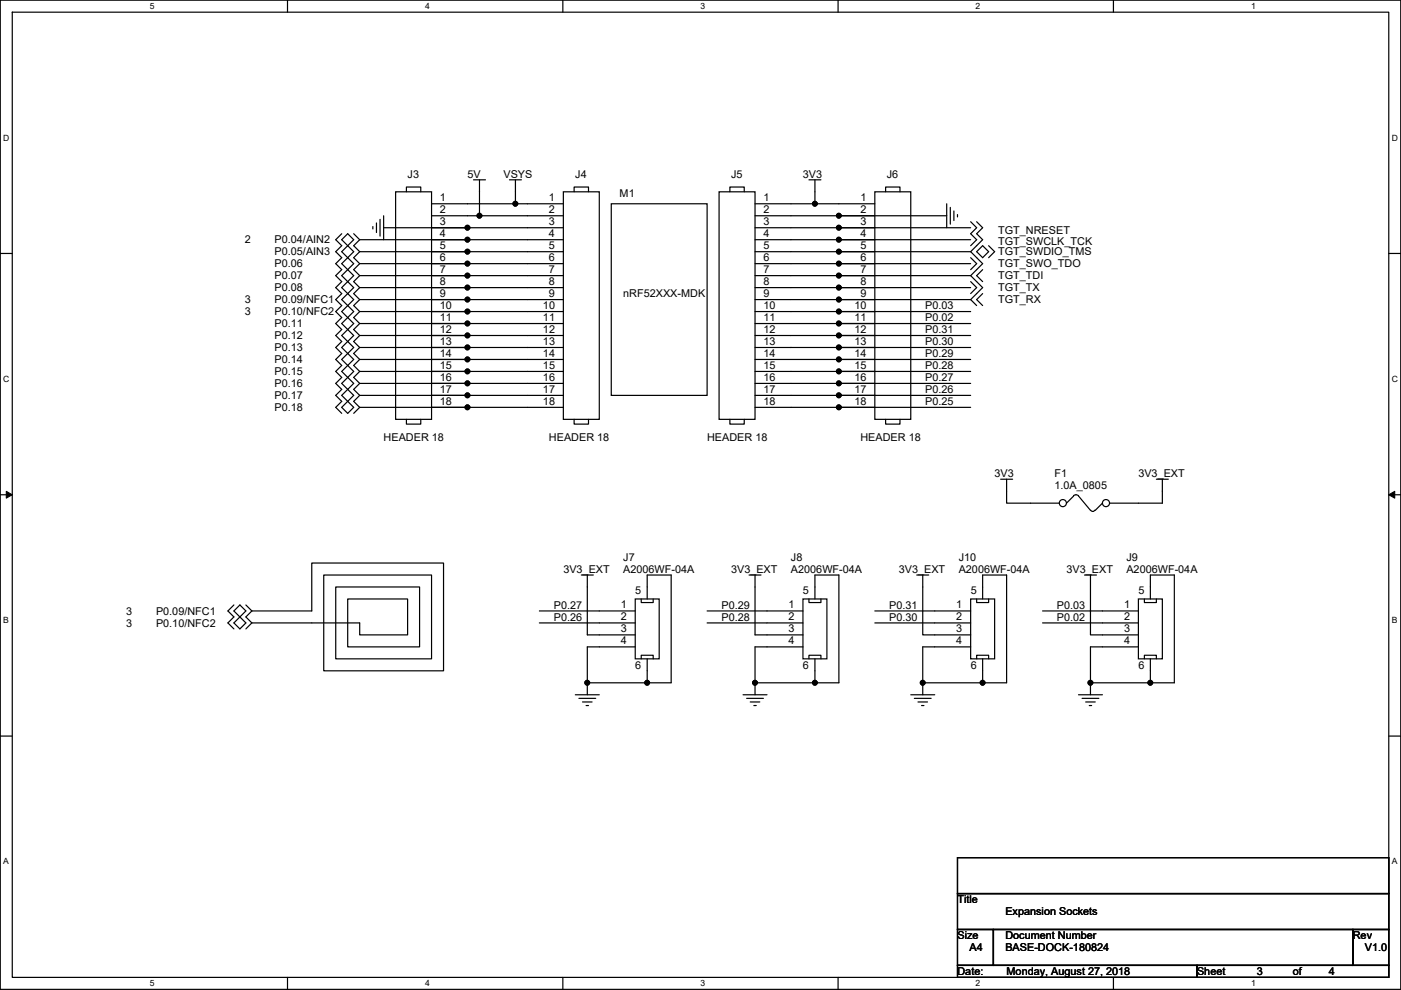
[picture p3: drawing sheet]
<svg xmlns="http://www.w3.org/2000/svg" width="297mm" height="210mm" viewBox="0 0 297 210" stroke-linecap="round" stroke-linejoin="round" font-family="sans-serif">
<path d="M.1 0h296.9v209.8h-296.9zM2.6 2.6h291.8v204.7h-291.8z" fill="none" stroke="#000" stroke-width=".25"/>
<g fill="#fff">
<path d="M31.8 .3h1v2h-1z"/>
<path d="M31.8 207.6h1v2h-1z"/>
</g>
<path d="M61 0v2.6M61 207.3v2.5" fill="none" stroke="#000" stroke-width=".25"/>
<g fill="#fff">
<path d="M90.1 .3h1v2h-1z"/>
<path d="M90.1 207.6h1v2h-1z"/>
</g>
<path d="M119.3 0v2.6M119.3 207.3v2.5" fill="none" stroke="#000" stroke-width=".25"/>
<g fill="#fff">
<path d="M148.5 .3h1v2h-1z"/>
<path d="M148.5 207.6h1v2h-1z"/>
</g>
<path d="M177.7 0v2.6M177.7 207.3v2.5" fill="none" stroke="#000" stroke-width=".25"/>
<g fill="#fff">
<path d="M206.9 .3h1v2h-1z"/>
<path d="M206.9 207.6h1v2h-1z"/>
</g>
<path d="M236.1 0v2.6M236.1 207.3v2.5" fill="none" stroke="#000" stroke-width=".25"/>
<g fill="#fff">
<path d="M265.2 .3h1v2h-1z"/>
<path d="M265.2 207.6h1v2h-1z"/>
<path d="M.7 28.2h1.3v2h-1.3z"/>
<path d="M295.1 28.2h1.3v2h-1.3z"/>
<path d="M.7 79.4h1.3v2h-1.3z"/>
<path d="M295.1 79.4h1.3v2h-1.3z"/>
</g>
<path d="M.1 53.8h2.5M294.4 53.8h2.6" fill="none" stroke="#000" stroke-width=".25"/>
<g fill="#fff">
<path d="M.7 130.5h1.2v2.1h-1.2z"/>
<path d="M295.1 130.5h1.2v2.1h-1.2z"/>
</g>
<path d="M.1 104.9h2.5M294.4 104.9h2.6" fill="none" stroke="#000" stroke-width=".25"/>
<path d="M1.3 104.2l1.3 .7-1.3 .8zM294.4 104.9l1.3-.7v1.5z" fill="#000" stroke="#000" stroke-width=".21"/>
<g fill="#fff">
<path d="M.7 181.7h1.2v2h-1.2z"/>
<path d="M295.1 181.7h1.2v2h-1.2z"/>
</g>
<g fill="none" stroke="#000" stroke-width=".25">
<path d="M100.4 38.1h2.5M101.7 38.1v2.6M108 38.1h2.6M109.3 38.1v2.6M171.5 38.1h2.6M172.8 38.1v2.6M72.5 49.6l-1.3 1.2 1.3 1.3-1.3 1.3 1.3 1.3-1.3 1.2 1.3 1.3-1.3 1.3 1.3 1.2-1.3 1.3 1.3 1.3-1.3 1.2 1.3 1.3-1.3 1.3 1.3 1.3-1.3 1.2 1.3 1.3-1.3 1.3 1.3 1.2-1.3 1.3 1.3 1.3-1.3 1.2 1.3 1.3-1.3 1.3 1.3 1.3-1.3 1.2 1.3 1.3-1.3 1.3 1.3 1.2-1.3 1.3 1.3 1.3M72.5 50.8l1.2-1.2 1.3 1.2-1.3 1.3zM73.7 59.7l1.3 1.3-1.3 1.3M73.7 57.2l1.3 1.3-1.3 1.2M73.7 54.7l1.3 1.2-1.3 1.3M73.7 52.1l1.3 1.3-1.3 1.3"/>
<path d="M73.7 59.7l-1.2 1.3 1.2 1.3M73.7 57.2l-1.2 1.3 1.2 1.2M73.7 54.7l-1.2 1.2 1.2 1.3M73.7 52.1l-1.2 1.3 1.2 1.3M75 49.6l1.3 1.2-1.3 1.3 1.3 1.3-1.3 1.3 1.3 1.2-1.3 1.3 1.3 1.3-1.3 1.2 1.3 1.3-1.3 1.3 1.3 1.2-1.3 1.3 1.3 1.3-1.3 1.3 1.3 1.2-1.3 1.3 1.3 1.3-1.3 1.2 1.3 1.3-1.3 1.3 1.3 1.2-1.3 1.3 1.3 1.3-1.3 1.3 1.3 1.2-1.3 1.3 1.3 1.3-1.3 1.2 1.3 1.3-1.3 1.3M79.1 48v.6M79.8 47.3v2M80.6 46.5v3.6M81.3 45.8v5M111.8 43.2h7.6M111.8 45.8h7.6M111.8 48.3h7.6"/>
<path d="M111.8 50.8h7.6M111.8 53.4h7.6M111.8 55.9h7.6M111.8 58.5h7.6M119.4 40.7h7.7v48.2h-7.7zM121.7 40.7v-1h3.1v1M129.6 43.2h20.3v40.7h-20.3zM152.5 40.7h7.6v48.2h-7.6zM154.7 40.7v-1h3.1v1M160.1 43.2h7.6M160.1 45.8h7.6M160.1 48.3h7.6"/>
<path d="M160.1 50.8h7.6M160.1 53.4h7.6M160.1 55.9h7.6M160.1 58.5h7.6M200.7 43.2v5.1M201.5 44v3.5M202.2 44.7v2.1M203 45.5v.5M205.8 47l1.3 1.3-1.3 1.3 1.3 1.2-1.3 1.3M205.8 54.7l1.3 1.2-1.3 1.3M205.8 59.7l1.3 1.3-1.3 1.3M207.1 47l1.2 1.3-1.2 1.3 1.2 1.2-2.5 2.6 2.5 2.5-2.5 2.6 2.5 2.5-2.5 2.5 1.3 1.3"/>
<path d="M207.1 53.4l1.2-1.3 1.3 1.3-1.3 1.3zM208.3 57.2l-1.2 1.3 1.2 1.2M209.6 52.1l1.3 1.3-1.3 1.3M73.7 77.5l1.3 1.3-1.3 1.3M73.7 75l1.3 1.2-1.3 1.3M73.7 72.4l1.3 1.3-1.3 1.3M73.7 69.9l1.3 1.3-1.3 1.2M73.7 67.4l1.3 1.2-1.3 1.3M73.7 64.8l1.3 1.3-1.3 1.3M73.7 62.3l1.3 1.2-1.3 1.3M73.7 77.5l-1.2 1.3 1.2 1.3M73.7 75l-1.2 1.2 1.2 1.3"/>
<path d="M73.7 72.4l-1.2 1.3 1.2 1.3M73.7 69.9l-1.2 1.3 1.2 1.2M73.7 67.4l-1.2 1.2 1.2 1.3M73.7 64.8l-1.2 1.3 1.2 1.3M73.7 62.3l-1.2 1.2 1.2 1.3M111.8 61h7.6M111.8 63.5h7.6M111.8 66.1h7.6M111.8 68.6h7.6M111.8 71.2h7.6M111.8 73.7h7.6M111.8 76.2h7.6"/>
<path d="M111.8 78.8h7.6M160.1 61h7.6M160.1 63.5h7.6M160.1 66.1h7.6M160.1 68.6h7.6M160.1 71.2h7.6M160.1 73.7h7.6M160.1 76.2h7.6M160.1 78.8h7.6M208.3 62.3l-1.2 1.2 1.2 1.3M73.7 85.1l1.3 1.3-1.3 1.3-1.2-1.3zM73.7 82.6l1.3 1.3-1.3 1.2"/>
<path d="M73.7 80.1l1.3 1.2-1.3 1.3M73.7 82.6l-1.2 1.3 1.2 1.2M73.7 80.1l-1.2 1.2 1.2 1.3M111.8 81.3h7.6M111.8 83.9h7.6M111.8 86.4h7.6M121.7 88.9v1.1h3.1v-1.1M154.7 88.9v1.1h3.1v-1.1M160.1 81.3h7.6M160.1 83.9h7.6M160.1 86.4h7.6M212.2 101.6h2.5"/>
<path d="M213.4 101.6v2.6M227.6 105.2l.5-.3 .6 .3M227.6 105.2l-1.5 1.5M228.7 105.2l2.5 3M232.1 108.2l-.4 .3-.5-.3M233.7 106.7l-1.5 1.5M245.2 101.6h2.5M246.4 101.6v2.6M49.6 128.3l-1.3 1.3 1.3 1.3-1.3 1.2 1.3 1.3M50.9 128.3l1.2 1.3-1.2 1.3-1.3-1.3zM50.9 130.9l1.2 1.2-1.2 1.3-1.3-1.3zM52.1 128.3l1.3 1.3-1.3 1.3 1.3 1.2-1.3 1.3"/>
<path d="M66.1 129.6v-10.2h27.9v22.9h-25.4v-20.3h22.9v17.7h-20.3v-15.2h17.8v12.7h-15.3v-10.2h12.7v7.7h-10.1v-2.6h-10.2M123.3 122h2.5M124.5 122v2.5M127.1 129.6h7.6M127.1 132.1h7.6M127.1 134.7h7.6M127.1 137.2h7.6M134.7 127h5.1v12.7h-5.1zM136 127v.8h2.5v-.8M136 139.7v-.7h2.5v.7M137.2 124.5v2.5M137.2 139.7v2.6"/>
<path d="M158.8 122h2.6M160.1 122v2.5M162.6 129.6h7.6M162.6 132.1h7.6M162.6 134.7h7.6M162.6 137.2h7.6M170.2 127h5.1v12.7h-5.1zM171.5 127v.8h2.6v-.8M171.5 139.7v-.7h2.6v.7M172.8 124.5v2.5M172.8 139.7v2.6M194.4 122h2.5"/>
<path d="M195.6 122v2.5M198.2 129.6h7.6M198.2 132.1h7.6M198.2 134.7h7.6M198.2 137.2h7.6M205.8 127h5.1v12.7h-5.1zM207.1 127v.8h2.5v-.8M207.1 139.7v-.7h2.5v.7M208.3 124.5v2.5M208.3 139.7v2.6M229.9 122h2.6M231.2 122v2.5"/>
<path d="M233.7 129.6h7.7M233.7 132.1h7.7M233.7 134.7h7.7M233.7 137.2h7.7M241.4 127h5v12.7h-5zM242.6 127v.8h2.6v-.8M242.6 139.7v-.7h2.6v.7M243.9 124.5v2.5M243.9 139.7v2.6M.1 156.1h2.5M122 147.4h5.1M122.7 148.1h3.6"/>
<path d="M123.5 148.9h2M124.3 149.6h.5M157.5 147.4h5.1M158.3 148.1h3.6M159.1 148.9h2M159.8 149.6h.5M193.1 147.4h5.1M193.9 148.1h3.5M194.6 148.9h2.1M195.4 149.6h.5M228.7 147.4h5M229.4 148.1h3.6"/>
<path d="M230.2 148.9h2M230.9 149.6h.6M294.4 156.1h2.6M203 181.9h91.4v7.6h-91.4zM203 189.5h91.4v7.6h-91.4zM203 197.1h7.6v7.7h-7.6zM210.6 197.1h76.2v7.7h-76.2zM286.8 197.1h7.6v7.7h-7.6zM203 204.8h50.8v2.5h-50.8zM253.8 204.8h40.6v2.5h-40.6z"/>
</g>
<circle cx="225.3" cy="106.7" r=".76" fill="#fff" stroke="#000" stroke-width=".25"/>
<path d="M218.5 106.7h6.1" fill="none" stroke="#000" stroke-width=".25"/>
<circle cx="234.5" cy="106.7" r=".76" fill="#fff" stroke="#000" stroke-width=".25"/>
<g fill="none" stroke="#000" stroke-width=".25">
<path d="M76.3 50.8h22.8M76.3 53.4h22.8M76.3 55.9h22.8M76.3 58.5h22.8M81.3 48.3h17.8M83.9 40.7h7.6v48.2h-7.6zM86.2 40.7v-1h3v1M91.5 43.2h17.8M91.5 45.8h10.2M91.5 48.3h7.6M91.5 50.8h7.6M91.5 53.4h7.6"/>
<path d="M91.5 55.9h7.6M91.5 58.5h7.6M99.1 48.3h12.7M99.1 50.8h12.7M99.1 53.4h12.7M99.1 55.9h12.7M99.1 58.5h12.7M101.7 45.8h10.1M101.7 40.7v5.1M109.3 40.7v2.5M109.3 43.2h2.5M167.7 45.8h10.2"/>
<path d="M167.7 48.3h10.2M167.7 50.8h10.2M167.7 53.4h10.2M167.7 55.9h10.2M167.7 58.5h10.2M167.7 43.2h5.1M172.8 43.2h12.7M172.8 40.7v2.5M177.9 58.5h27.9M177.9 55.9h27.9M177.9 53.4h27.9M177.9 50.8h27.9"/>
<path d="M177.9 48.3h27.9M177.9 45.8h7.6M177.9 48.3h7.6M177.9 50.8h7.6M177.9 53.4h7.6M177.9 55.9h7.6M177.9 58.5h7.6M177.9 45.8h22.8M185.5 40.7h7.6v48.2h-7.6zM187.8 40.7v-1h3v1M76.3 61h22.8M76.3 63.5h22.8"/>
<path d="M76.3 66.1h22.8M76.3 68.6h22.8M76.3 71.2h22.8M76.3 73.7h22.8M76.3 76.2h22.8M76.3 78.8h22.8M91.5 61h7.6M91.5 63.5h7.6M91.5 66.1h7.6M91.5 68.6h7.6M91.5 71.2h7.6M91.5 73.7h7.6"/>
<path d="M91.5 76.2h7.6M91.5 78.8h7.6M99.1 61h12.7M99.1 63.5h12.7M99.1 66.1h12.7M99.1 68.6h12.7M99.1 71.2h12.7M99.1 73.7h12.7M99.1 76.2h12.7M99.1 78.8h12.7M167.7 61h10.2M167.7 63.5h10.2"/>
<path d="M167.7 66.1h10.2M167.7 68.6h10.2M167.7 71.2h10.2M167.7 73.7h10.2M167.7 76.2h10.2M167.7 78.8h10.2M177.9 78.8h27.9M177.9 76.2h27.9M177.9 73.7h27.9M177.9 71.2h27.9M177.9 68.6h27.9M177.9 66.1h27.9"/>
<path d="M177.9 63.5h27.9M177.9 61h27.9M177.9 61h7.6M177.9 63.5h7.6M177.9 66.1h7.6M177.9 68.6h7.6M177.9 71.2h7.6M177.9 73.7h7.6M177.9 76.2h7.6M177.9 78.8h7.6M76.3 81.3h22.8M76.3 83.9h22.8"/>
<path d="M76.3 86.4h22.8M86.2 88.9v1.1h3v-1.1M91.5 81.3h7.6M91.5 83.9h7.6M91.5 86.4h7.6M99.1 81.3h12.7M99.1 83.9h12.7M99.1 86.4h12.7M167.7 81.3h10.2M167.7 83.9h10.2M167.7 86.4h10.2M177.9 86.4h27.9"/>
<path d="M177.9 83.9h27.9M177.9 81.3h27.9M177.9 81.3h7.6M177.9 83.9h7.6M177.9 86.4h7.6M187.8 88.9v1.1h3v-1.1M213.4 104.2v2.5h5.1M246.4 104.2v2.5h-11.1M53.4 129.6h12.7M53.4 132.1h12.7M114.4 132.1h12.7M114.4 129.6h12.7"/>
<path d="M124.5 124.5v10.2h2.6M127.1 137.2h-2.6v7.6M137.2 124.5v-2.5h5.1v22.8h-5.1M149.9 129.6h12.7M149.9 132.1h12.7M160.1 124.5v10.2h2.5M162.6 137.2h-2.5v7.6M172.8 124.5v-2.5h5.1v22.8h-5.1M185.5 129.6h12.7M185.5 132.1h12.7M195.6 124.5v10.2h2.6M198.2 137.2h-2.6v7.6"/>
<path d="M208.3 124.5v-2.5h5.1v22.8h-5.1M221 132.1h12.7M221 129.6h12.7M231.2 124.5v10.2h2.5M233.7 137.2h-2.5v7.6M243.9 124.5v-2.5h5.1v22.8h-5.1M124.5 144.8h12.7M124.5 144.8v2.6M137.2 142.3v2.5M160.1 144.8v2.6M160.1 144.8h12.7M172.8 142.3v2.5"/>
<path d="M195.6 144.8v2.6M195.6 144.8h12.7M208.3 142.3v2.5M231.2 144.8h12.7M231.2 144.8v2.6M243.9 142.3v2.5"/>
</g>
<g fill="#000" stroke="#000" stroke-width=".25">
<circle cx="99.1" cy="58.4" r=".5"/>
<circle cx="99.1" cy="50.8" r=".5"/>
<circle cx="99.1" cy="48.3" r=".5"/>
<circle cx="99.1" cy="53.4" r=".5"/>
<circle cx="99.1" cy="55.9" r=".5"/>
<circle cx="101.6" cy="45.7" r=".5"/>
<circle cx="109.3" cy="43.2" r=".5"/>
<circle cx="172.8" cy="43.2" r=".5"/>
<circle cx="177.8" cy="50.8" r=".5"/>
<circle cx="177.8" cy="58.4" r=".5"/>
<circle cx="177.8" cy="45.7" r=".5"/>
<circle cx="177.8" cy="48.3" r=".5"/>
<circle cx="177.8" cy="53.4" r=".5"/>
<circle cx="177.8" cy="55.9" r=".5"/>
<circle cx="99.1" cy="68.6" r=".5"/>
<circle cx="99.1" cy="78.8" r=".5"/>
<circle cx="99.1" cy="61" r=".5"/>
<circle cx="99.1" cy="66.1" r=".5"/>
<circle cx="99.1" cy="63.5" r=".5"/>
<circle cx="99.1" cy="73.7" r=".5"/>
<circle cx="99.1" cy="76.2" r=".5"/>
<circle cx="99.1" cy="71.1" r=".5"/>
<circle cx="177.8" cy="76.2" r=".5"/>
<circle cx="177.8" cy="68.6" r=".5"/>
<circle cx="177.8" cy="66.1" r=".5"/>
<circle cx="177.8" cy="71.1" r=".5"/>
<circle cx="177.8" cy="73.7" r=".5"/>
<circle cx="177.8" cy="78.8" r=".5"/>
<circle cx="177.8" cy="63.5" r=".5"/>
<circle cx="177.8" cy="61" r=".5"/>
<circle cx="99.1" cy="83.8" r=".5"/>
<circle cx="99.1" cy="81.3" r=".5"/>
<circle cx="99.1" cy="86.4" r=".5"/>
<circle cx="177.8" cy="86.4" r=".5"/>
<circle cx="177.8" cy="83.8" r=".5"/>
<circle cx="177.8" cy="81.3" r=".5"/>
<circle cx="124.5" cy="144.8" r=".5"/>
<circle cx="137.2" cy="144.8" r=".5"/>
<circle cx="160.1" cy="144.8" r=".5"/>
<circle cx="172.8" cy="144.8" r=".5"/>
<circle cx="195.6" cy="144.8" r=".5"/>
<circle cx="208.3" cy="144.8" r=".5"/>
<circle cx="231.2" cy="144.8" r=".5"/>
<circle cx="243.9" cy="144.8" r=".5"/>
</g>
<g font-size="2.3">
<text x="86.4" y="37.7">J3</text>
<text x="99.1" y="37.7">5V</text>
<text x="106.7" y="37.7">VSYS</text>
<text x="122" y="37.7">J4</text>
<text x="131.4" y="41.7">M1</text>
<text x="155" y="37.7">J5</text>
<text x="170.2" y="37.7">3V3</text>
<text x="188" y="37.7">J6</text>
<text x="93.3" y="42.7">1</text>
<text x="93.3" y="45.2">2</text>
<text x="93.3" y="47.8">3</text>
<text x="116.4" y="42.7">1</text>
<text x="116.4" y="45.2">2</text>
<text x="116.4" y="47.8">3</text>
<text x="161.9" y="42.7">1</text>
<text x="161.9" y="45.2">2</text>
<text x="161.9" y="47.8">3</text>
<text x="182.4" y="42.7">1</text>
<text x="182.4" y="45.2">2</text>
<text x="182.4" y="47.8">3</text>
<text x="51.9" y="51.6">2</text>
<text x="58.2" y="51.6">P0.04/AIN2</text>
<text x="93.3" y="50.3">4</text>
<text x="93.3" y="52.9">5</text>
<text x="116.4" y="50.3">4</text>
<text x="116.4" y="52.9">5</text>
<text x="161.9" y="50.3">4</text>
<text x="161.9" y="52.9">5</text>
<text x="182.4" y="50.3">4</text>
<text x="182.4" y="52.9">5</text>
<text x="211.6" y="49.6">TGT_NRESET</text>
<text x="211.6" y="51.9">TGT_SWCLK_TCK</text>
<text x="58.2" y="59.2">P0.07</text>
<text x="58.2" y="56.7">P0.06</text>
<text x="58.2" y="54.2">P0.05/AIN3</text>
<text x="93.3" y="55.4">6</text>
<text x="93.3" y="57.9">7</text>
<text x="116.4" y="55.4">6</text>
<text x="116.4" y="57.9">7</text>
<text x="161.9" y="55.4">6</text>
<text x="161.9" y="57.9">7</text>
<text x="182.4" y="55.4">6</text>
<text x="182.4" y="57.9">7</text>
<text x="211.6" y="54.2">TGT_SWDIO_TMS</text>
<text x="211.6" y="56.7">TGT_SWO_TDO</text>
<text x="211.6" y="59.2">TGT_TDI</text>
<text x="51.9" y="64.3">3</text>
<text x="58.2" y="64.3">P0.09/NFC1</text>
<text x="58.2" y="61.8">P0.08</text>
<text x="93.3" y="60.5">8</text>
<text x="93.3" y="63">9</text>
<text x="93.3" y="65.6">10</text>
<text x="115.1" y="65.6">10</text>
<text x="116.4" y="60.5">8</text>
<text x="116.4" y="63">9</text>
<text x="132.1" y="63.1">nRF52XXX-MDK</text>
<text x="161.9" y="60.5">8</text>
<text x="161.9" y="63">9</text>
<text x="161.9" y="65.6">10</text>
<text x="181.2" y="65.6">10</text>
<text x="182.4" y="60.5">8</text>
<text x="182.4" y="63">9</text>
<text x="196.1" y="65.6">P0.03</text>
<text x="211.6" y="61.8">TGT_TX</text>
<text x="211.6" y="64.3">TGT_RX</text>
<text x="51.9" y="66.9">3</text>
<text x="58.2" y="71.9">P0.12</text>
<text x="58.2" y="69.4">P0.11</text>
<text x="58.2" y="66.9">P0.10/NFC2</text>
<text x="93.3" y="68.1">11</text>
<text x="93.3" y="70.6">12</text>
<text x="115.1" y="68.1">11</text>
<text x="115.1" y="70.6">12</text>
<text x="161.9" y="68.1">11</text>
<text x="161.9" y="70.6">12</text>
<text x="181.2" y="68.1">11</text>
<text x="181.2" y="70.6">12</text>
<text x="196.1" y="70.7">P0.31</text>
<text x="196.1" y="68.1">P0.02</text>
<text x="58.2" y="77">P0.14</text>
<text x="58.2" y="74.5">P0.13</text>
<text x="93.3" y="73.2">13</text>
<text x="93.3" y="75.7">14</text>
<text x="115.1" y="73.2">13</text>
<text x="115.1" y="75.7">14</text>
<text x="161.9" y="73.2">13</text>
<text x="161.9" y="75.7">14</text>
<text x="181.2" y="73.2">13</text>
<text x="181.2" y="75.7">14</text>
<text x="196.1" y="75.7">P0.29</text>
<text x="196.1" y="73.2">P0.30</text>
<text x="58.2" y="82.1">P0.16</text>
<text x="58.2" y="79.6">P0.15</text>
<text x="93.3" y="78.3">15</text>
<text x="93.3" y="80.8">16</text>
<text x="93.3" y="83.3">17</text>
<text x="115.1" y="78.3">15</text>
<text x="115.1" y="80.8">16</text>
<text x="115.1" y="83.3">17</text>
<text x="161.9" y="78.3">15</text>
<text x="161.9" y="80.8">16</text>
<text x="161.9" y="83.3">17</text>
<text x="181.2" y="78.3">15</text>
<text x="181.2" y="80.8">16</text>
<text x="181.2" y="83.3">17</text>
<text x="196.1" y="83.4">P0.26</text>
<text x="196.1" y="80.8">P0.27</text>
<text x="196.1" y="78.3">P0.28</text>
<text x="58.2" y="87.2">P0.18</text>
<text x="58.2" y="84.6">P0.17</text>
<text x="93.3" y="85.9">18</text>
<text x="115.1" y="85.9">18</text>
<text x="161.9" y="85.9">18</text>
<text x="181.2" y="85.9">18</text>
<text x="196.1" y="85.9">P0.25</text>
<text x="81.3" y="93.5">HEADER 18</text>
<text x="116.4" y="93.5">HEADER 18</text>
<text x="149.9" y="93.5">HEADER 18</text>
<text x="182.4" y="93.5">HEADER 18</text>
<text x="210.9" y="101.2">3V3</text>
<text x="223.6" y="101.2">F1</text>
<text x="241.4" y="101.2">3V3_EXT</text>
<text x="223.6" y="103.7">1.0A_0805</text>
<text x="132.1" y="118.9">J7</text>
<text x="167.7" y="118.9">J8</text>
<text x="203.3" y="118.9">J10</text>
<text x="238.8" y="118.9">J9</text>
<text x="119.4" y="121.5">3V3_EXT</text>
<text x="132.1" y="121.5">A2006WF-04A</text>
<text x="155" y="121.5">3V3_EXT</text>
<text x="167.7" y="121.5">A2006WF-04A</text>
<text x="190.6" y="121.5">3V3_EXT</text>
<text x="203.3" y="121.5">A2006WF-04A</text>
<text x="226.1" y="121.5">3V3_EXT</text>
<text x="238.8" y="121.5">A2006WF-04A</text>
<text x="26.7" y="130.4">3</text>
<text x="33.1" y="130.4">P0.09/NFC1</text>
<text x="117.4" y="129.1">P0.27</text>
<text x="117.4" y="131.6">P0.26</text>
<text x="131.6" y="129.1">1</text>
<text x="131.6" y="131.6">2</text>
<text x="134.7" y="126">5</text>
<text x="153" y="129.1">P0.29</text>
<text x="153" y="131.6">P0.28</text>
<text x="167.2" y="129.1">1</text>
<text x="167.2" y="131.6">2</text>
<text x="170.2" y="126">5</text>
<text x="188.5" y="129.1">P0.31</text>
<text x="188.5" y="131.6">P0.30</text>
<text x="202.8" y="129.1">1</text>
<text x="202.8" y="131.6">2</text>
<text x="205.8" y="126">5</text>
<text x="224.1" y="131.6">P0.02</text>
<text x="224.1" y="129.1">P0.03</text>
<text x="238.3" y="129.1">1</text>
<text x="238.3" y="131.6">2</text>
<text x="241.4" y="126">5</text>
<text x="26.7" y="132.9">3</text>
<text x="33.1" y="132.9">P0.10/NFC2</text>
<text x="131.6" y="134.1">3</text>
<text x="131.6" y="136.7">4</text>
<text x="167.2" y="134.1">3</text>
<text x="167.2" y="136.7">4</text>
<text x="202.8" y="134.1">3</text>
<text x="202.8" y="136.7">4</text>
<text x="238.3" y="134.1">3</text>
<text x="238.3" y="136.7">4</text>
<text x="134.7" y="141.8">6</text>
<text x="170.2" y="141.8">6</text>
<text x="205.8" y="141.8">6</text>
<text x="241.4" y="141.8">6</text>
<text x="203" y="191.6">Title</text>
<text x="213.2" y="194.1">Expansion Sockets</text>
<text x="203" y="199.2">Size</text>
<text x="205.5" y="201.7">A4</text>
<text x="213.2" y="199.2">Document Number</text>
<text x="213.2" y="201.7">BASE-DOCK-180824</text>
<text x="286.8" y="199.2">Rev</text>
<text x="289.4" y="201.7">V1.0</text>
<text x="203" y="206.8">Date:</text>
<text x="213.4" y="206.8">Monday, August 27, 2018</text>
<text x="253.8" y="206.8">Sheet</text>
<text x="266.5" y="206.8">3</text>
<text x="274.1" y="206.8">of</text>
<text x="281.7" y="206.8">4</text>
</g>
<g font-size="1.8">
<text x="31.8" y="1.9">5</text>
<text x="90.1" y="1.9">4</text>
<text x="148.5" y="1.9">3</text>
<text x="206.9" y="1.9">2</text>
<text x="265.2" y="1.9">1</text>
<text x=".7" y="29.8">D</text>
<text x="295.1" y="29.8">D</text>
<text x=".7" y="81">C</text>
<text x="295.1" y="81">C</text>
<text x=".7" y="132.2">B</text>
<text x="295.1" y="132.2">B</text>
<text x=".7" y="183.3">A</text>
<text x="295.1" y="183.3">A</text>
<text x="31.8" y="209.2">5</text>
<text x="90.1" y="209.2">4</text>
<text x="148.5" y="209.2">3</text>
<text x="206.9" y="209.2">2</text>
<text x="265.2" y="209.2">1</text>
</g>
</svg>
